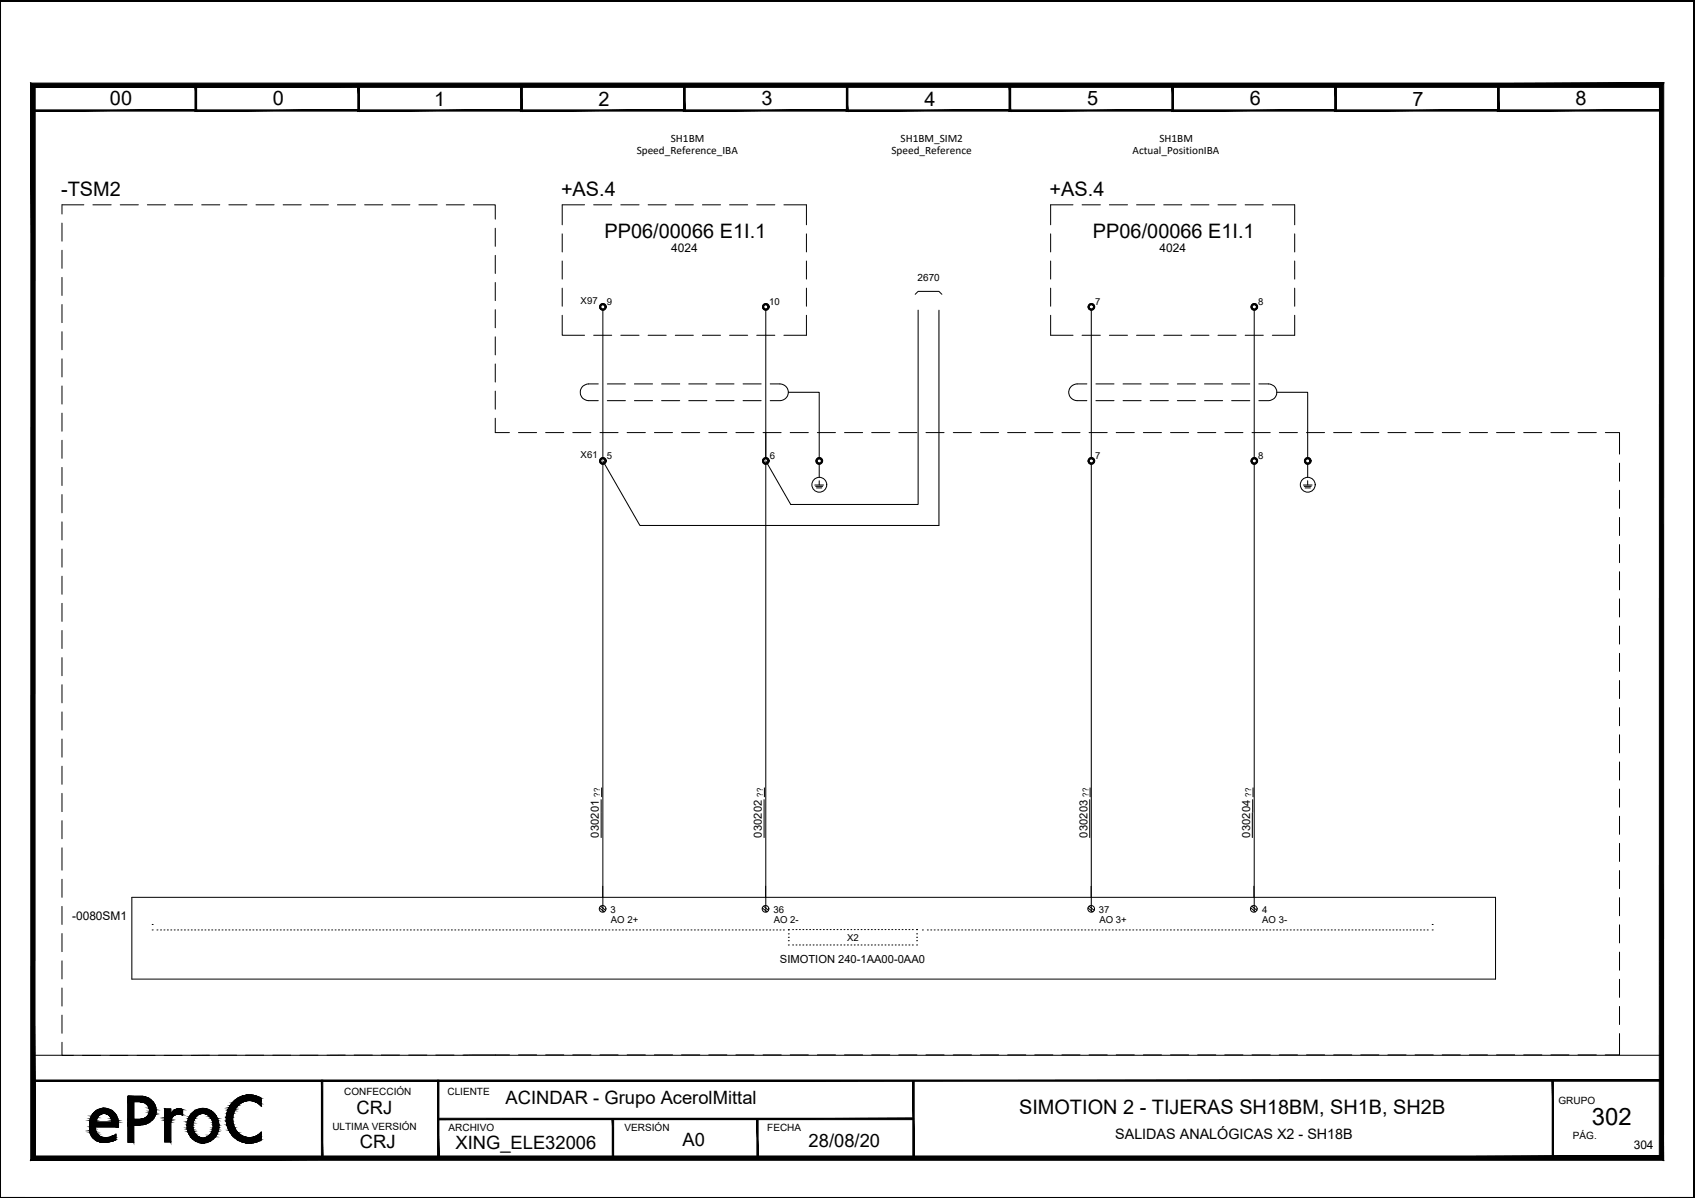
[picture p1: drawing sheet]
<svg xmlns="http://www.w3.org/2000/svg" width="420mm" height="297mm" viewBox="0 0 420 297" stroke-linecap="round" stroke-linejoin="round" font-family="sans-serif">
<!-- layer: eProC - L2 -->
<g fill="#000" stroke="#000" stroke-width=".25">
<path d="M44.1 274.9h.5zM44.9 276.3l.4 .1zM49.6 274.9h1.5zM61 271.6h1.4zM64.1 273.7l.6 .5zM64.1 273.7h.6v.5zM25.7 283.3h.2zM61 283.4h1.4z"/>
<path d="M0 .1v.1l419.9-.1zM0 .2l419.9-.1v.1z"/>
<path d="M0 .1v.1h419.8zM0 .1h419.9l-.1 .1z"/>
<path d="M419.8 .2v296.7l.1-296.8zM419.9 .1v296.9l-.1-.1z"/>
<path d="M8 27.5h40.7l-.3-.3zM8 27.5l.3-.3h40.1zM8 20.9v6.6l.3-.3zM8 20.9l.3 .4v5.9zM8 20.9l.3 .4 40.4-.4zM8.3 21.3l40.4-.4-.3 .4zM48.7 20.9l-.3 .4 .3 6.2zM48.4 21.3l.3 6.2-.3-.3z"/>
<path d="M48.4 27.5h40.7l-.3-.3zM48.4 27.5l.3-.3h40.1zM48.4 20.9v6.6l.3-.3zM48.4 20.9l.3 .4v5.9zM48.4 20.9l.3 .4 40.4-.4zM48.7 21.3l40.4-.4-.3 .4zM89.1 20.9l-.3 .4 .3 6.2zM88.8 21.3l.3 6.2-.3-.3z"/>
<path d="M88.7 27.5h40.8l-.4-.3zM88.7 27.5l.4-.3h40zM88.7 20.9v6.6l.4-.3zM88.7 20.9l.4 .4v5.9zM88.7 20.9l.4 .4 40.4-.4zM89.1 21.3l40.4-.4-.4 .4zM129.5 20.9l-.4 .4 .4 6.2zM129.1 21.3l.4 6.2-.4-.3z"/>
<path d="M129.1 27.5h40.7l-.3-.3zM129.1 27.5l.3-.3h40.1zM129.1 20.9v6.6l.3-.3zM129.1 20.9l.3 .4v5.9zM129.1 20.9l.3 .4 40.4-.4zM129.4 21.3l40.4-.4-.3 .4zM169.8 20.9l-.3 .4 .3 6.2zM169.5 21.3l.3 6.2-.3-.3z"/>
<path d="M169.5 27.5h40.6l-.3-.3zM169.5 27.5l.3-.3h40zM169.5 20.9v6.6l.3-.3zM169.5 20.9l.3 .4v5.9zM169.5 20.9l.3 .4 40.3-.4zM169.8 21.3l40.3-.4-.3 .4zM210.1 20.9l-.3 .4 .3 6.2zM209.8 21.3l.3 6.2-.3-.3z"/>
<path d="M209.8 27.5h40.7l-.3-.3zM209.8 27.5l.3-.3h40.1zM209.8 20.9v6.6l.3-.3zM209.8 20.9l.3 .4v5.9zM209.8 20.9l.3 .4 40.4-.4zM210.1 21.3l40.4-.4-.3 .4zM250.5 20.9l-.3 .4 .3 6.2zM250.2 21.3l.3 6.2-.3-.3z"/>
<path d="M250.1 27.5h40.8l-.4-.3zM250.1 27.5l.4-.3h40zM250.1 20.9v6.6l.4-.3zM250.1 20.9l.4 .4v5.9zM250.1 20.9l.4 .4 40.4-.4zM250.5 21.3l40.4-.4-.4 .4zM290.9 20.9l-.4 .4 .4 6.2zM290.5 21.3l.4 6.2-.4-.3z"/>
<path d="M290.5 27.5h40.8l-.4-.3zM290.5 27.5l.4-.3h40zM290.5 20.9v6.6l.4-.3zM290.5 20.9l.4 .4v5.9zM290.5 20.9l.4 .4 40.4-.4zM290.9 21.3l40.4-.4-.4 .4zM331.3 20.9l-.4 .4 .4 6.2zM330.9 21.3l.4 6.2-.4-.3z"/>
<path d="M330.9 27.5h40.7l-.3-.3zM330.9 27.5l.3-.3h40.1zM330.9 20.9v6.6l.3-.3zM330.9 20.9l.3 .4v5.9zM330.9 20.9l.3 .4 40.4-.4zM331.2 21.3l40.4-.4-.3 .4zM371.6 20.9l-.3 .4 .3 6.2zM371.3 21.3l.3 6.2-.3-.3z"/>
<path d="M371.2 27.5h40.7l-.3-.3zM371.2 27.5l.4-.3h40zM371.2 20.9v6.6l.4-.3zM371.2 20.9l.4 .4v5.9zM371.2 20.9l.4 .4 40.3-.4zM371.6 21.3l40.3-.4-.3 .4zM411.9 20.9l-.3 .4 .3 6.2zM411.6 21.3l.3 6.2-.3-.3z"/>
<path d="M8.2 267.8v.3l403.6-.3zM8.2 268.1l403.6-.3v.3z"/>
<path d="M22.2 279.4l1.4 .5v-.5zM22.2 279.4l1.4 .5h-1.4z"/>
<path d="M22.2 279.9l1.5 .2-.1-.2zM22.2 279.9l1.5 .2h-1.5z"/>
<path d="M22.3 277.8l1.6 .1zM22.3 277.8l1.6 .1z"/>
<path d="M22.3 277.9l1.6 .3v-.3zM22.3 277.9l1.6 .3h-1.7z"/>
<path d="M22.4 277.4l1.5 .4 .1-.4zM22.4 277.4l1.5 .4h-1.6z"/>
<path d="M22.4 277.2l1.6 .2 .1-.2zM22.4 277.2l1.6 .2h-1.6z"/>
<path d="M22.5 277.1h1.6zM22.5 277.1l1.6 .1z"/>
<path d="M22.6 276.8l1.5 .3 .2-.3zM22.6 276.8l1.5 .3h-1.6z"/>
<path d="M22.7 276.5l1.6 .3 .3-.3zM22.7 276.5l1.6 .3h-1.7z"/>
<path d="M22.8 276.5h1.8zM22.8 276.5h1.8z"/>
<path d="M22.9 276.3l1.7 .2 .3-.2zM22.9 276.3l1.7 .2h-1.8z"/>
<path d="M23 276.2l1.9 .1 .4-.1zM23 276.2l1.9 .1h-2z"/>
<path d="M23.1 276.1h2.5zM23.1 276.1l2.2 .1z"/>
<path d="M25.4 274.8l1.4 .1zM24.8 274.9l.6-.1 1.4 .1z"/>
<path d="M24.8 274.9l2.6 .3-.6-.3zM24.2 275.2l.6-.3 2.6 .3z"/>
<path d="M24.2 275.2l3.7 .3-.5-.3zM23.6 275.5l.6-.3 3.7 .3z"/>
<path d="M23.6 275.5l4.8 .5-.5-.5zM23.6 275.5l4.8 .5h-5.2z"/>
<path d="M23.2 276l5.3 .1zM23.2 276l5.3 .1z"/>
<path d="M26 276.1l2.5 .1zM26 276.1l2.5 .1z"/>
<path d="M26.3 276.2l2.4 .1zM26.3 276.2l2.4 .1z"/>
<path d="M26.7 276.3l2.1 .2-.1-.2zM26.7 276.3l2.1 .2h-1.8z"/>
<path d="M27 276.5h1.8zM27 276.5h1.8z"/>
<path d="M27 276.5l1.9 .3-.1-.3zM27 276.5l1.9 .3h-1.7z"/>
<path d="M27.2 276.8l1.9 .3-.2-.3zM27.2 276.8l1.9 .3h-1.7z"/>
<path d="M27.4 277.1l1.7 .1zM27.4 277.1l1.7 .1z"/>
<path d="M27.5 277.2l1.7 .2-.1-.2zM27.5 277.2l1.7 .2h-1.6z"/>
<path d="M27.6 277.4l1.7 .4-.1-.4zM27.6 277.4l1.7 .4h-1.6z"/>
<path d="M27.7 277.8l1.6 .1zM27.7 277.8l1.6 .1z"/>
<path d="M27.7 277.9l1.6 .3v-.3zM27.7 277.9l1.6 .3h-1.6z"/>
<path d="M22.2 278.2l7.2 .4-.1-.4zM22.2 278.2l7.2 .4h-7.2z"/>
<path d="M22.2 278.6l7.2 .8v-.8zM22.2 278.6l7.2 .8h-7.2z"/>
<path d="M31.7 273.2l1.4 4.3v-4.3zM31.7 273.2l1.4 4.3h-1.4z"/>
<path d="M31.7 278.9l1.4 .1zM31.7 278.9l1.4 .1z"/>
<path d="M31.7 279l1.4 4.2v-4.2zM31.7 279l1.4 4.2h-1.4z"/>
<path d="M31.7 271.8l4.5 .2-.8-.2zM31.7 271.8l4.5 .2h-4.5z"/>
<path d="M31.7 278.8h3.9zM31.7 278.8l3.1 .1z"/>
<path d="M31.7 272l5.1 .3-.6-.3zM31.7 272l5.1 .3h-5.1z"/>
<path d="M31.7 278.6l3.9 .2 .7-.2zM31.7 278.6l3.9 .2h-3.9z"/>
<path d="M31.7 272.3l5.8 .4-.7-.4zM31.7 272.3l5.8 .4h-5.8z"/>
<path d="M31.7 278.3l4.6 .3 .7-.3zM31.7 278.3l4.6 .3h-4.6z"/>
<path d="M31.7 272.7l6.2 .5-.4-.5zM31.7 272.7l6.2 .5h-6.2z"/>
<path d="M31.7 277.8l5.3 .5 .6-.5zM31.7 277.8l5.3 .5h-5.3z"/>
<path d="M31.7 277.5l5.9 .3 .2-.3zM31.7 277.5l5.9 .3h-5.9z"/>
<path d="M34.7 273.2h3.2zM34.7 273.2h3.2z"/>
<path d="M35.1 273.2l2.9 .1zM35.1 273.2l2.9 .1z"/>
<path d="M35.1 277.5h2.8zM34.7 277.5h3.1z"/>
<path d="M35.4 273.3h2.6zM35.4 273.3h2.6z"/>
<path d="M35.5 277.4h2.5zM35.1 277.5h2.8z"/>
<path d="M35.5 273.3l2.6 .2-.1-.2zM35.5 273.3l2.6 .2h-2.2z"/>
<path d="M35.9 273.5l2.4 .3-.2-.3zM35.9 273.5l2.4 .3h-2z"/>
<path d="M35.8 277.3l2.2 .1 .1-.1zM35.5 277.4l.3-.1 2.2 .1z"/>
<path d="M35.9 277.2h2.2zM35.8 277.3h2.3z"/>
<path d="M36.3 273.8l2.1 .1zM36.3 273.8l2.1 .1z"/>
<path d="M36.3 277l1.8 .2 .2-.2zM35.9 277.2l.4-.2 1.8 .2z"/>
<path d="M36.4 273.9l2 .2v-.2zM36.4 273.9l2 .2h-1.8z"/>
<path d="M36.6 274.1l2 .3-.2-.3zM36.6 274.1l2 .3h-1.8z"/>
<path d="M36.6 276.6l1.8 .1zM36.6 276.6l1.8 .1z"/>
<path d="M36.6 276.7l1.7 .3 .1-.3zM36.6 276.7l1.7 .3h-2z"/>
<path d="M36.8 274.4l1.8 .2v-.2zM36.8 274.4l1.8 .2h-1.7z"/>
<path d="M36.8 276.3l1.6 .3 .2-.3zM36.8 276.3l1.6 .3h-1.8z"/>
<path d="M36.9 274.6l1.8 .2-.1-.2zM36.9 274.6l1.8 .2h-1.7z"/>
<path d="M37 274.8l1.7 .4v-.4zM37 274.8l1.7 .4h-1.7z"/>
<path d="M37 276l1.6 .3 .1-.3zM37 276l1.6 .3h-1.8z"/>
<path d="M37 275.2h1.7zM37 275.2h1.7z"/>
<path d="M37 275.5l1.7 .5v-.5zM37 275.5l1.7 .5h-1.7zM37 276h1.7zM37 276h1.7z"/>
<path d="M37 275.2l1.7 .3v-.3zM37 275.2l1.7 .3h-1.7z"/>
<path d="M40.8 276.3h1.5zM40.8 276.3h1.5z"/>
<path d="M40.8 274.9l1.5 1.4v-1.4zM40.8 274.9l1.5 1.4h-1.5z"/>
<path d="M42.3 276.3h1.5zM42.3 276.3h1.5z"/>
<path d="M40.8 278.2l1.5 5v-5zM40.8 278.2l1.5 5h-1.5z"/>
<path d="M40.8 277.8l1.5 .4 .1-.4zM40.8 277.8l1.5 .4h-1.5z"/>
<path d="M40.8 277.5l1.6 .3 .1-.3zM40.8 277.5l1.6 .3h-1.6z"/>
<path d="M40.8 277.1l1.7 .4 .1-.4zM40.8 277.1l1.7 .4h-1.7z"/>
<path d="M40.8 276.8l1.8 .3 .3-.3zM40.8 276.8l1.8 .3h-1.8z"/>
<path d="M40.8 276.6l2.1 .2 .2-.2zM40.8 276.6l2.1 .2h-2.1z"/>
<path d="M40.8 276.4l2.3 .2 .4-.2zM40.8 276.4l2.3 .2h-2.3z"/>
<path d="M40.8 276.3l2.7 .1 .3-.1zM40.8 276.3l2.7 .1h-2.7z"/>
<path d="M42.4 276.2h1.8zM42.4 276.2l1.4 .1z"/>
<path d="M44.1 274.9l.8 .1zM43.9 275h1z"/>
<path d="M43.9 275h1.1zM43.7 275h1.3z"/>
<path d="M44.9 276.3l.4 .1zM45.1 276.4l.2 .1z"/>
<path d="M43.7 275l1.6 .1zM43.5 275.1h1.8z"/>
<path d="M43.5 275.1l1.8 .1zM43.4 275.2h1.9z"/>
<path d="M43.4 275.2l1.9 .2v-.2zM43.1 275.4l.3-.2 1.9 .2z"/>
<path d="M43.1 275.4l2.2 .2v-.2zM42.8 275.6l.3-.2 2.2 .2z"/>
<path d="M42.8 275.6l2.5 .4v-.4zM42.8 275.6l2.5 .4h-2.8z"/>
<path d="M42.5 276l2.8 .2v-.2zM42.5 276l2.8 .2h-2.9z"/>
<path d="M44.2 276.2l1.1 .1zM44.2 276.2l1.1 .1z"/>
<path d="M44.6 276.3h.7zM44.6 276.3h.7z"/>
<path d="M46.4 278.9l1.4 .1zM46.4 278.9l1.4 .1z"/>
<path d="M46.4 279l1.4 .6v-.6zM46.4 279l1.4 .6h-1.4z"/>
<path d="M46.4 279.6l1.4 .1v-.1zM46.4 279.6l1.4 .1h-1.4z"/>
<path d="M46.4 278.4l1.4 .5v-.5zM46.4 278.4l1.4 .5h-1.4z"/>
<path d="M46.4 279.7l1.5 .4-.1-.4zM46.4 279.7l1.5 .4h-1.4z"/>
<path d="M46.5 278.1l1.3 .3 .1-.3zM46.5 278.1l1.3 .3h-1.4z"/>
<path d="M46.6 277.9l1.3 .2 .1-.2zM46.6 277.9l1.3 .2h-1.4z"/>
<path d="M46.7 277.3l1.6 .1zM46.7 277.3l1.6 .1z"/>
<path d="M46.7 277.4l1.3 .5 .3-.5zM46.7 277.4l1.3 .5h-1.4z"/>
<path d="M46.9 276.9l1.4 .4 .3-.4zM46.9 276.9l1.4 .4h-1.6z"/>
<path d="M47.1 276.6l1.5 .3 .3-.3zM47.1 276.6l1.5 .3h-1.7z"/>
<path d="M47.1 276.5h1.8zM47.1 276.5l1.8 .1z"/>
<path d="M47.3 276.3l1.6 .2 .5-.2zM47.3 276.3l1.6 .2h-1.8z"/>
<path d="M47.5 276.1l1.9 .2 .4-.2zM47.5 276.1l1.9 .2h-2.1z"/>
<path d="M47.5 276.1h2.8zM47.5 276.1h2.3z"/>
<path d="M49.6 274.9l2.2 .2-.7-.2zM48.9 275.1l.7-.2 2.2 .2z"/>
<path d="M48.9 275.1l3.6 .4-.7-.4zM48.2 275.5l.7-.4 3.6 .4z"/>
<path d="M48.2 275.5l4.8 .5-.5-.5zM47.6 276l.6-.5 4.8 .5z"/>
<path d="M47.6 276l5.5 .1zM47.6 276l5.5 .1z"/>
<path d="M50.3 276.1h2.8zM50.3 276.1h2.8z"/>
<path d="M50.8 276.1l2.5 .2-.2-.2zM50.8 276.1l2.5 .2h-2z"/>
<path d="M51.3 276.3l2.2 .2-.2-.2zM51.3 276.3l2.2 .2h-1.8z"/>
<path d="M51.7 276.5l1.9 .1zM51.7 276.5l1.9 .1z"/>
<path d="M51.7 276.6l2 .3-.1-.3zM51.7 276.6l2 .3h-1.6z"/>
<path d="M52.1 276.9l1.8 .4-.2-.4zM52.1 276.9l1.8 .4h-1.5z"/>
<path d="M52.4 277.3l1.5 .1zM52.4 277.3l1.5 .1z"/>
<path d="M52.4 277.4l1.7 .5-.2-.5zM52.4 277.4l1.7 .5h-1.5z"/>
<path d="M52.6 277.9l1.5 .2v-.2zM52.6 277.9l1.5 .2h-1.4z"/>
<path d="M52.7 278.1l1.5 .3-.1-.3zM52.7 278.1l1.5 .3h-1.4z"/>
<path d="M52.8 278.4l1.5 .5-.1-.5zM52.8 278.4l1.5 .5h-1.5z"/>
<path d="M52.8 279.6l1.4 .1v-.1zM52.8 279.6l1.4 .1h-1.4z"/>
<path d="M52.8 279.7l1.3 .4 .1-.4zM52.8 279.7l1.3 .4h-1.4z"/>
<path d="M52.8 278.9l1.5 .1zM52.8 278.9l1.5 .1z"/>
<path d="M52.8 279l1.4 .6 .1-.6zM52.8 279l1.4 .6h-1.4z"/>
<path d="M56 277.1l1.7 .8v-.8zM56 277.1l1.7 .8h-1.7z"/>
<path d="M56 277.9l1.7 .1zM56 277.9l1.7 .1z"/>
<path d="M56 277h1.7zM56 277l1.7 .1z"/>
<path d="M56 278l1.8 .8-.1-.8zM56 278l1.8 .8h-1.6z"/>
<path d="M56.2 276.2l1.5 .8 .1-.8zM56.2 276.2l1.5 .8h-1.7z"/>
<path d="M56.2 278.8l1.7 .2-.1-.2zM56.2 278.8l1.7 .2h-1.7z"/>
<path d="M56.2 276l1.6 .2 .1-.2zM56.2 276l1.6 .2h-1.6z"/>
<path d="M56.2 279l1.9 .6-.2-.6zM56.2 279l1.9 .6h-1.7z"/>
<path d="M56.4 275.4l1.5 .6 .2-.6zM56.4 275.4l1.5 .6h-1.7z"/>
<path d="M56.4 279.6l1.9 .3-.2-.3zM56.4 279.6l1.9 .3h-1.7z"/>
<path d="M56.6 275l1.5 .4 .2-.4zM56.6 275l1.5 .4h-1.7z"/>
<path d="M56.6 279.9l1.9 .4-.2-.4zM56.6 279.9l1.9 .4h-1.7z"/>
<path d="M56.8 274.6l1.5 .4 .2-.4zM56.8 274.6l1.5 .4h-1.7z"/>
<path d="M57 274.2l1.5 .4 .4-.4zM57 274.2l1.5 .4h-1.7z"/>
<path d="M57.1 274.1l1.8 .1 .2-.1zM57.1 274.1l1.8 .1h-1.9z"/>
<path d="M57.5 273.5l1.6 .6 .6-.6zM57.5 273.5l1.6 .6h-2z"/>
<path d="M57.6 273.4l2.1 .1 .3-.1zM57.6 273.4l2.1 .1h-2.2z"/>
<path d="M57.9 273.2l2.1 .2 .4-.2zM57.6 273.4l.3-.2 2.1 .2z"/>
<path d="M58.1 273l2.3 .2 .7-.2zM58.1 273l2.3 .2h-2.5z"/>
<path d="M58.2 272.9h3.7zM58.2 272.9l2.9 .1z"/>
<path d="M61 271.6h1.9zM60.7 271.6h2.2z"/>
<path d="M60.7 271.6l2.8 .2-.6-.2zM60.1 271.8l.6-.2 2.8 .2z"/>
<path d="M60.1 271.8l3.7 .1zM59.8 271.9l.3-.1 3.7 .1z"/>
<path d="M59.8 271.9l4.6 .3-.6-.3zM59.1 272.2l.7-.3 4.6 .3z"/>
<path d="M59.1 272.2l5.6 .1zM58.9 272.3l.2-.1 5.6 .1z"/>
<path d="M58.9 272.3l5.8 .4v-.4zM58.3 272.7l.6-.4 5.8 .4z"/>
<path d="M58.3 272.7l6.4 .2v-.2zM58.3 272.7l6.4 .2h-6.5z"/>
<path d="M61.9 272.9l2.8 .1v-.1zM61.9 272.9l2.8 .1z"/>
<path d="M62.7 273l2 .2v-.2zM62.7 273l2 .2h-1.3z"/>
<path d="M63.4 273.2l1.3 .5v-.5zM63.4 273.2l1.3 .5h-.6z"/>
<path d="M108.6 277.3v.3l117.8-.3zM108.6 277.6l117.8-.3v.3z"/>
<path d="M.1 .1l-.1 296.9 .1-.1zM0 .1h.1l-.1 296.9z"/>
<path d="M8.7 286.6l-1.1 1.1 403.7-1.1zM7.6 287.7l403.7-1.1 1.1 1.1zM411.4 21.7l-.1 264.9 1.1 1.1zM411.4 21.7l1-1.1v267.1zM8.7 21.7h402.7l1-1.1zM7.7 20.6h404.7l-403.7 1.1zM7.7 20.6l1 266v-264.9zM7.7 20.6l1 266-1.1 1.1z"/>
<path d="M22.2 280.1l1.5 .2v-.2zM22.2 280.1l1.5 .2h-1.5z"/>
<path d="M22.2 280.3l1.6 .4-.1-.4zM22.2 280.3l1.6 .4h-1.5z"/>
<path d="M22.3 280.7h1.6zM22.3 280.7h1.6z"/>
<path d="M22.3 280.7l1.8 .4-.2-.4zM22.3 280.7l1.8 .4h-1.7z"/>
<path d="M22.4 281.1l1.8 .1zM22.4 281.1l1.8 .1z"/>
<path d="M22.4 281.2l2 .2-.2-.2zM22.4 281.2l2 .2h-1.8z"/>
<path d="M22.6 281.4l2.1 .3-.3-.3zM22.6 281.4l2.1 .3h-2zM22.7 281.7h2zM22.7 281.7h2z"/>
<path d="M22.7 281.7l2.3 .2-.3-.2zM22.7 281.7l2.3 .2h-2.1z"/>
<path d="M22.9 281.9l2.5 .1zM22.9 281.9l2.5 .1z"/>
<path d="M22.9 282l2.9 .1zM22.9 282l2.9 .1z"/>
<path d="M25.2 283.2h1.3zM25.2 283.2l.7 .1z"/>
<path d="M23 282.1h3.5zM23 282.1h3.5z"/>
<path d="M25.1 283.2h1.7zM25.1 283.2h1.4z"/>
<path d="M24.6 283.1l2.2 .1 .5-.1zM24.6 283.1l2.2 .1z"/>
<path d="M24.3 283h3.5zM24.3 283l3 .1z"/>
<path d="M24 282.9l3.8 .1 .3-.1zM24 282.9l3.8 .1z"/>
<path d="M28.7 281.3v.3zM28 281.6l.7-.3v.3z"/>
<path d="M28 281.6l.7 .3v-.3zM27.3 281.9l.7-.3 .7 .3z"/>
<path d="M27.3 281.9l1.4 .2v-.2zM26.6 282.1l.7-.2 1.4 .2z"/>
<path d="M26.6 282.1h2.1zM26.5 282.1h2.2z"/>
<path d="M23 282.1h5.7zM23 282.1h5.7z"/>
<path d="M23 282.1l5.7 .4v-.4zM23 282.1l5.7 .4h-5.2z"/>
<path d="M23.5 282.5l5.2 .1zM23.5 282.5l5.2 .1z"/>
<path d="M23.6 282.6l4.5 .3 .6-.3zM23.6 282.6l4.5 .3h-4.1z"/>
<path d="M46.5 280.1l1.6 .4-.2-.4zM46.5 280.1l1.6 .4h-1.5z"/>
<path d="M46.6 280.5l1.5 .2zM46.6 280.5l1.5 .2z"/>
<path d="M46.6 280.7l1.8 .4-.3-.4zM46.6 280.7l1.8 .4h-1.6z"/>
<path d="M46.8 281.1l1.8 .2-.2-.2zM46.8 281.1l1.8 .2h-1.7z"/>
<path d="M46.9 281.3l1.8 .2-.1-.2zM46.9 281.3l1.8 .2h-1.7z"/>
<path d="M47 281.5l2.1 .3-.4-.3zM47 281.5l2.1 .3h-1.9z"/>
<path d="M47.2 281.8l2.2 .1zM47.2 281.8l2.2 .1z"/>
<path d="M47.3 281.9l2.3 .2zM47.3 281.9l2.3 .2z"/>
<path d="M47.4 282.1h2.7zM47.4 282.1h2.7z"/>
<path d="M49.2 283.3l1.5 .1 .7-.1zM49.2 283.3l1.5 .1z"/>
<path d="M48.5 282.9l2.9 .4 .7-.4zM48.5 282.9l2.9 .4h-2.2z"/>
<path d="M47.9 282.5l4.2 .4 .6-.4zM47.9 282.5l4.2 .4h-3.6z"/>
<path d="M47.5 282.1l5.2 .4 .4-.4zM47.5 282.1l5.2 .4h-4.8z"/>
<path d="M51 282.1h2.2zM50.5 282.1h2.6z"/>
<path d="M51.2 281.9l2 .2 .1-.2zM51 282.1l.2-.2 2 .2z"/>
<path d="M51.5 281.8h1.9zM51.2 281.9h2.1z"/>
<path d="M51.9 281.5l1.5 .3 .2-.3zM51.5 281.8l.4-.3 1.5 .3z"/>
<path d="M52.1 281.3l1.5 .2 .1-.2zM52.1 281.3l1.5 .2h-1.7z"/>
<path d="M52.2 281.1l1.5 .2 .1-.2zM52.1 281.3l.1-.2 1.5 .2z"/>
<path d="M52.5 280.7l1.3 .4 .2-.4zM52.5 280.7l1.3 .4h-1.6z"/>
<path d="M52.5 280.5l1.5 .2 .1-.2zM52.5 280.5l1.5 .2h-1.5z"/>
<path d="M52.7 280.1l1.4 .4v-.4zM52.7 280.1l1.4 .4h-1.6z"/>
<path d="M56.8 280.3l2.1 .5-.4-.5zM56.8 280.3l2.1 .5h-1.9z"/>
<path d="M57 280.8l2.1 .1zM57 280.8l2.1 .1z"/>
<path d="M57.1 280.9l2.6 .5-.6-.5zM57.1 280.9l2.6 .5h-2.2z"/>
<path d="M57.5 281.4l2.5 .2-.3-.2zM57.5 281.4l2.5 .2h-2.4z"/>
<path d="M57.6 281.6l2.8 .2-.4-.2zM57.6 281.6l2.8 .2h-2.5z"/>
<path d="M57.9 281.8l3.2 .2-.7-.2zM57.9 281.8l3.2 .2h-3z"/>
<path d="M61 283.4h1.2zM61.4 283.4h.8z"/>
<path d="M58.1 282l3.8 .1zM58.1 282l3.8 .1z"/>
<path d="M60.7 283.3h2.2zM60.7 283.3l1.7 .1z"/>
<path d="M60.1 283.2l2.8 .1 .6-.1zM60.1 283.2l2.8 .1h-2.2z"/>
<path d="M59.8 283.1h4zM59.8 283.1l3.7 .1z"/>
<path d="M59.1 282.8l4.7 .3 .6-.3zM59.1 282.8l4.7 .3h-4z"/>
<path d="M64.7 280.8v.5zM64.1 281.3l.6-.5v.5z"/>
<path d="M64.1 281.3l.6 .4v-.4zM63.4 281.7l.7-.4 .6 .4z"/>
<path d="M63.4 281.7l1.3 .3v-.3zM62.7 282l.7-.3 1.3 .3z"/>
<path d="M62.7 282l2 .1zM61.9 282.1h2.8z"/>
<path d="M58.2 282.1l6.5 .2v-.2zM58.2 282.1l6.5 .2h-6.4z"/>
<path d="M58.3 282.3l6.4 .3v-.3zM58.3 282.3l6.4 .3h-5.8z"/>
<path d="M58.9 282.6l5.5 .2 .3-.2zM58.9 282.6l5.5 .2z"/>
<path d="M79.7 267.8v19.2h.3zM79.7 267.8h.3v19.2z"/>
<path d="M108.5 267.8v19.2h.3zM108.5 267.8h.3v19.2z"/>
<path d="M151.8 277.4v9.6h.3zM151.8 277.4h.3v9.6z"/>
<path d="M187.6 277.4v9.6h.3zM187.6 277.4h.3v9.6z"/>
<path d="M226.3 267.9v19.3h.3zM226.3 267.9h.3v19.3z"/>
<path d="M384.8 267.9v19.3h.3zM384.8 267.9h.3v19.3z"/>
<path d="M.1 296.9l419.8 .1-.1-.1zM.1 296.9l419.8 .1h-419.9z"/>
<path d="M0 297h419.9v-.1zM0 296.9h419.9l-419.9 .1z"/>
</g>
<g fill="none" stroke="#000" stroke-width=".25">
<path d="M8.2 21.1h403.5v240.5h-403.5zM15.4 55.3v4.5M20.8 50.8h-5.4v2.3M23 50.8h4.6M29.8 50.8h4.5M36.5 50.8h4.5M43.3 50.8h4.5M50 50.8h4.5M56.7 50.8h4.5M63.5 50.8h4.4M70.2 50.8h4.5M76.9 50.8h4.5"/>
<path d="M83.7 50.8h4.4M90.4 50.8h4.5M97.1 50.8h4.5M103.8 50.8h4.6M110.6 50.8h4.5M117.3 50.8h5.5v3.5M122.8 56.6v4.5M139.4 58v4.5M144.9 50.8h-5.5v4.9M147.2 50.8h4.4M153.9 50.8h4.5M160.7 50.8h4.4"/>
<path d="M167.4 50.8h4.5M174.1 50.8h4.5M180.8 50.8h4.5M187.6 50.8h4.5M194.3 50.8h5.6v4.9M199.9 58v4.5M260.4 58v4.5M266 50.8h-5.6v4.9M268.2 50.8h4.6M275 50.8h4.5M281.7 50.8h4.5M288.5 50.8h4.4"/>
<path d="M295.2 50.8h4.5M301.9 50.8h4.5M308.7 50.8h4.4M315.4 50.8h5.5v4.9M320.9 58v4.5M15.4 62v4.5M15.4 68.8v4.5M15.4 75.5v4.5M122.8 63.3v4.5M122.8 70v4.5M122.8 76.8v4.5M139.4 78.2v4.9h5.5"/>
<path d="M139.4 64.7v4.5M139.4 71.4v4.5M199.9 78.2v4.9h-5.6M199.9 64.7v4.5M199.9 71.4v4.5M260.4 78.2v4.9h5.6M260.4 64.7v4.5M260.4 71.4v4.5M320.9 78.2v4.9h-5.5M320.9 64.7v4.5M320.9 71.4v4.5M15.4 82.2v4.5"/>
<path d="M15.4 89v4.5M15.4 95.7v4.5M122.8 83.5v4.5M122.8 90.2v4.5M122.8 97v4.5M147.2 83.1h4.4M153.9 83.1h4.5M160.7 83.1h4.4M167.4 83.1h4.5M174.1 83.1h4.5M180.8 83.1h4.5M187.6 83.1h4.5"/>
<path d="M268.2 83.1h4.6M275 83.1h4.5M281.7 83.1h4.5M288.5 83.1h4.4M295.2 83.1h4.5M301.9 83.1h4.5M308.7 83.1h4.4M15.4 102.4v4.5M15.4 109.2v4.5M15.4 115.9v4.5M122.8 103.7v3.6h3.5M128.5 107.3h4.5"/>
<path d="M135.3 107.3h4.4M142 107.3h4.5M148.7 107.3h4.5M155.4 107.3h4.6M162.2 107.3h4.5M169 107.3h4.4M175.7 107.3h4.5M182.4 107.3h4.5M189.1 107.3h4.5M195.9 107.3h4.5M202.6 107.3h4.5M203.1 119.2v1.1"/>
<path d="M209.3 107.3h4.5M216.1 107.3h4.5M222.8 107.3h4.5M229.5 107.3h4.5M236.3 107.3h4.5M243 107.3h4.5M249.8 107.3h4.5M256.5 107.3h4.5M263.2 107.3h4.5M270 107.3h4.4M276.7 107.3h4.5M283.4 107.3h4.5"/>
<path d="M290.2 107.3h4.4M296.9 107.3h4.5M303.6 107.3h4.5M310.3 107.3h4.6M317.1 107.3h4.5M323.8 107.3h4.5M324.1 119.2v1.1M330.6 107.3h4.5M337.3 107.3h4.5M344 107.3h4.5M350.8 107.3h4.5M357.5 107.3h4.5"/>
<path d="M364.2 107.3h4.5M371 107.3h4.5M377.7 107.3h4.5M384.4 107.3h4.5M391.2 107.3h4.5M397.9 107.3h3.5v5.3M401.4 114.8v4.5M15.4 122.6v4.6M15.4 129.4v4.5M15.4 136.1v4.5M202 120.3h2.1M202.2 120.6h1.7"/>
<path d="M202.4 121h1.3M323.1 120.3h2.1M323.3 120.6h1.7M323.5 121h1.3M401.4 121.6v4.5M401.4 128.3v4.5M401.4 135v4.5M15.4 142.9v4.4M15.4 149.6v4.5M15.4 156.3v4.5M401.4 141.8v4.4M401.4 148.5v4.5"/>
<path d="M401.4 155.2v4.5M15.4 163.1v4.4M15.4 169.8v4.5M15.4 176.5v4.5M401.4 162v4.5M401.4 168.7v4.5M401.4 175.5v4.4M15.4 183.2v4.5M15.4 190v4.5M15.4 196.7v4.5M401.4 182.2v4.5M401.4 188.9v4.5"/>
<path d="M401.4 195.7v4.4M15.4 210.2v5.6M15.4 203.5v4.5M15.4 218v4.5M149.4 219.7v2.8M189.8 219.7v2.8M270.5 219.7v2.8M310.8 219.7v2.8M401.4 202.4v4.5M401.4 209.1v4.5M401.4 215.8v4.5M15.4 224.7v4.5"/>
<path d="M15.4 231.5v4.5M15.4 238.2v4.5M32.7 222.5h338v20.3h-338zM37.7 229.2h.1M37.7 230.6h.1M38.9 230.6h.1M39.8 230.6h.1M40.6 230.6h.1M41.5 230.6h.1M42.3 230.6h.1M43.2 230.6h.1M44 230.6h.1"/>
<path d="M44.9 230.6h.1M45.7 230.6h.1M46.6 230.6h.1M47.4 230.6h.1M48.3 230.6h.1M49.1 230.6h.1M50 230.6h.1M50.8 230.6h.1M51.6 230.6h.1M52.5 230.6h.1M53.3 230.6h.1M54.2 230.6h.1"/>
<path d="M55 230.6h.1M55.9 230.6h.1M56.7 230.6h.1M57.6 230.6h.1M58.4 230.6h.1M59.3 230.6h.1M60.2 230.6h.1M61 230.6h.1M61.8 230.6h.1M62.7 230.6h.1M63.5 230.6h.1M64.4 230.6h.1"/>
<path d="M65.2 230.6h.1M66.1 230.6h.1M66.9 230.6h.1M67.8 230.6h.1M68.6 230.6h.1M69.5 230.6h.1M70.3 230.6h.1M71.2 230.6h.1M72 230.6h.1M72.9 230.6h.1M73.7 230.6h.1M74.5 230.6h.1"/>
<path d="M75.4 230.6h.1M76.2 230.6h.1M77.1 230.6h.1M77.9 230.6h.1M78.8 230.6h.1M79.7 230.6h.1M80.5 230.6h.1M81.4 230.6h.1M82.2 230.6h.1M83.1 230.6h.1M83.9 230.6h.1M84.8 230.6h.1"/>
<path d="M85.6 230.6h.1M86.4 230.6h.1M87.3 230.6h.1M88.1 230.6h.1M89 230.6h.1M89.8 230.6h.1M90.7 230.6h.1M91.5 230.6h.1M92.4 230.6h.1M93.2 230.6h.1M94.1 230.6h.1M94.9 230.6h.1"/>
<path d="M95.8 230.6h.1M96.6 230.6h.1M97.5 230.6h.1M98.3 230.6h.1M99.1 230.6h.1M100 230.6h.1M100.9 230.6h.1M101.7 230.6h.1M102.6 230.6h.1M103.4 230.6h.1M104.3 230.6h.1M105.1 230.6h.1"/>
<path d="M106 230.6h.1M106.8 230.6h.1M107.7 230.6h.1M108.5 230.6h.1M109.3 230.6h.1M110.2 230.6h.1M111 230.6h.1M111.9 230.6h.1M112.7 230.6h.1M113.6 230.6h.1M114.4 230.6h.1M115.3 230.6h.1"/>
<path d="M116.1 230.6h.1M117 230.6h.1M117.8 230.6h.1M118.7 230.6h.1M119.5 230.6h.1M120.4 230.6h.1M121.2 230.6h.1M122.1 230.6h.1M122.9 230.6h.1M123.8 230.6h.1M124.6 230.6h.1M125.5 230.6h.1"/>
<path d="M126.3 230.6h.1M127.2 230.6h.1M128 230.6h.1M128.9 230.6h.1M129.7 230.6h.1M130.6 230.6h.1M131.4 230.6h.1M132.2 230.6h.1M133.1 230.6h.1M133.9 230.6h.1M134.8 230.6h.1M135.6 230.6h.1"/>
<path d="M136.5 230.6h.1M137.3 230.6h.1M138.2 230.6h.1M139 230.6h.1M139.9 230.6h.1M140.8 230.6h.1M141.6 230.6h.1M142.5 230.6h.1M143.3 230.6h.1M144.1 230.6h.1M145 230.6h.1M145.8 230.6h.1"/>
<path d="M146.7 230.6h.1M147.5 230.6h.1M148.4 230.6h.1M148.6 225.1l1.2 1M148.9 224.7l1.2 1M149.2 230.6h.1M150.1 230.6h.1M150.9 230.6h.1M151.8 230.6h.1M152.6 230.6h.1M153.5 230.6h.1M154.3 230.6h.1"/>
<path d="M155.2 230.6h.1M156 230.6h.1M156.8 230.6h.1M157.7 230.6h.1M158.5 230.6h.1M159.4 230.6h.1M160.3 230.6h.1M161.1 230.6h.1M162 230.6h.1M162.8 230.6h.1M163.7 230.6h.1M164.5 230.6h.1"/>
<path d="M165.4 230.6h.1M166.2 230.6h.1M167 230.6h.1M167.9 230.6h.1M168.7 230.6h.1M169.6 230.6h.1M170.4 230.6h.1M171.3 230.6h.1M172.1 230.6h.1M173 230.6h.1M173.8 230.6h.1M174.7 230.6h.1"/>
<path d="M175.5 230.6h.1M176.4 230.6h.1M177.2 230.6h.1M178.1 230.6h.1M178.9 230.6h.1M179.8 230.6h.1M180.6 230.6h.1M181.5 230.6h.1M182.3 230.6h.1M183.2 230.6h.1M184 230.6h.1M184.9 230.6h.1"/>
<path d="M185.7 230.6h.1M186.6 230.6h.1M187.4 230.6h.1M188.3 230.6h.1M188.9 225.1l1.3 1M189.1 230.6h.1M189.3 224.7l1.2 1M189.9 230.6h.1M190.8 230.6h.1M191.6 230.6h.1M192.5 230.6h.1M193.3 230.6h.1"/>
<path d="M194.2 230.6h.1M195.4 230.6h.1M195.4 234.3h.1M195.4 233.2h.1M195.4 232.4h.1M195.4 231.5h.1M195.4 230.5h.1M196.5 234.3h.1M196.5 230.5h.1M197.3 234.3h.1M197.3 230.5h.1M198.2 234.3h.1"/>
<path d="M198.2 230.5h.1M199 234.3h.1M199 230.5h.1M199.9 234.3h.1M199.9 230.5h.1M200.7 234.3h.1M200.7 230.5h.1M201.5 234.3h.1M201.5 230.5h.1M202.4 234.3h.1M202.4 230.5h.1M203.2 234.3h.1"/>
<path d="M203.2 230.5h.1M204.1 234.3h.1M204.1 230.5h.1M204.9 234.3h.1M204.9 230.5h.1M205.8 234.3h.1M205.8 230.5h.1M206.6 234.3h.1M206.6 230.5h.1M207.5 234.3h.1M207.5 230.5h.1M208.4 234.3h.1"/>
<path d="M208.4 230.5h.1M209.2 234.3h.1M209.2 230.5h.1M210.1 234.3h.1M210.1 230.5h.1M210.9 234.3h.1M210.9 230.5h.1M211.8 234.3h.1M211.8 230.5h.1M212.6 234.3h.1M212.6 230.5h.1M213.4 234.3h.1"/>
<path d="M213.4 230.5h.1M214.3 234.3h.1M214.3 230.5h.1M215.1 234.3h.1M215.1 230.5h.1M216 234.3h.1M216 230.5h.1M216.8 234.3h.1M216.8 230.5h.1M217.7 234.3h.1M217.7 230.5h.1M218.5 234.3h.1"/>
<path d="M218.5 230.5h.1M219.4 234.3h.1M219.4 230.5h.1M220.2 234.3h.1M220.2 230.5h.1M221.1 234.3h.1M221.1 230.5h.1M221.9 234.3h.1M221.9 230.5h.1M222.8 234.3h.1M222.8 230.5h.1M223.6 234.3h.1"/>
<path d="M223.6 230.5h.1M224.5 234.3h.1M224.5 230.5h.1M225.3 234.3h.1M225.3 230.5h.1M226.1 234.3h.1M226.1 230.5h.1M227.2 230.5h.1M227.2 231.5h.1M227.2 232.4h.1M227.2 233.2h.1M227.2 234.3h.1"/>
<path d="M228.6 230.6h.1M229.9 230.6h.1M230.7 230.6h.1M231.6 230.6h.1M232.5 230.6h.1M233.3 230.6h.1M234.1 230.6h.1M235 230.6h.1M235.8 230.6h.1M236.7 230.6h.1M237.5 230.6h.1M238.4 230.6h.1"/>
<path d="M239.2 230.6h.1M240.1 230.6h.1M240.9 230.6h.1M241.8 230.6h.1M242.6 230.6h.1M243.5 230.6h.1M244.3 230.6h.1M245.2 230.6h.1M246 230.6h.1M246.8 230.6h.1M247.7 230.6h.1M248.5 230.6h.1"/>
<path d="M249.4 230.6h.1M250.2 230.6h.1M251.1 230.6h.1M252 230.6h.1M252.8 230.6h.1M253.7 230.6h.1M254.5 230.6h.1M255.4 230.6h.1M256.2 230.6h.1M257 230.6h.1M257.9 230.6h.1M258.7 230.6h.1"/>
<path d="M259.6 230.6h.1M260.4 230.6h.1M261.3 230.6h.1M262.1 230.6h.1M263 230.6h.1M263.8 230.6h.1M264.7 230.6h.1M265.5 230.6h.1M266.4 230.6h.1M267.2 230.6h.1M268.1 230.6h.1M268.9 230.6h.1"/>
<path d="M269.7 225.1l1.2 1M269.7 230.6h.1M270 224.7l1.2 1M270.6 230.6h.1M271.4 230.6h.1M272.3 230.6h.1M273.2 230.6h.1M274 230.6h.1M274.9 230.6h.1M275.7 230.6h.1M276.6 230.6h.1M277.4 230.6h.1"/>
<path d="M278.3 230.6h.1M279.1 230.6h.1M280 230.6h.1M280.8 230.6h.1M281.6 230.6h.1M282.5 230.6h.1M283.3 230.6h.1M284.2 230.6h.1M285 230.6h.1M285.9 230.6h.1M286.7 230.6h.1M287.6 230.6h.1"/>
<path d="M288.4 230.6h.1M289.3 230.6h.1M290.1 230.6h.1M291 230.6h.1M291.8 230.6h.1M292.7 230.6h.1M293.5 230.6h.1M294.4 230.6h.1M295.2 230.6h.1M296.1 230.6h.1M296.9 230.6h.1M297.8 230.6h.1"/>
<path d="M298.6 230.6h.1M299.5 230.6h.1M300.3 230.6h.1M301.2 230.6h.1M302 230.6h.1M302.9 230.6h.1M303.7 230.6h.1M304.5 230.6h.1M305.4 230.6h.1M306.2 230.6h.1M307.1 230.6h.1M307.9 230.6h.1"/>
<path d="M308.8 230.6h.1M309.6 230.6h.1M310 225.1l1.2 1M310.3 224.7l1.3 1M310.5 230.6h.1M311.3 230.6h.1M312.2 230.6h.1M313.1 230.6h.1M313.9 230.6h.1M314.7 230.6h.1M315.6 230.6h.1M316.4 230.6h.1"/>
<path d="M317.3 230.6h.1M318.1 230.6h.1M319 230.6h.1M319.8 230.6h.1M320.7 230.6h.1M321.5 230.6h.1M322.4 230.6h.1M323.2 230.6h.1M324.1 230.6h.1M324.9 230.6h.1M325.8 230.6h.1M326.6 230.6h.1"/>
<path d="M327.4 230.6h.1M328.3 230.6h.1M329.1 230.6h.1M330 230.6h.1M330.8 230.6h.1M331.7 230.6h.1M332.6 230.6h.1M333.4 230.6h.1M334.3 230.6h.1M335.1 230.6h.1M336 230.6h.1M336.8 230.6h.1"/>
<path d="M337.7 230.6h.1M338.5 230.6h.1M339.3 230.6h.1M340.2 230.6h.1M341 230.6h.1M341.9 230.6h.1M342.7 230.6h.1M343.6 230.6h.1M344.4 230.6h.1M345.3 230.6h.1M346.1 230.6h.1M347 230.6h.1"/>
<path d="M347.8 230.6h.1M348.7 230.6h.1M349.5 230.6h.1M350.4 230.6h.1M351.2 230.6h.1M352.1 230.6h.1M352.9 230.6h.1M353.8 230.6h.1M355 229.2h.1M355 230.6h.1M401.4 222.6v4.5M401.4 229.3v4.5"/>
<path d="M401.4 236.1v4.5M15.4 258.4v3.3h2.8M15.4 245v4.5M15.4 251.7v4.5M401.4 256.3v5.3h-3.5M401.4 242.8v4.5M401.4 249.5v4.5M20.4 261.7h4.6M24.5 276.6a1.91 1.91 0 0 1 2.2-.3 1.91 1.91 0 0 1 1 1.9h-3.8l.1-.9zM27.2 261.7h4.5M33.1 278.9a4.9 4.9 0 0 0 5.2-2 3.6 3.6 0 0 0-2.9-5.1h-3.7v7.2M33.1 271.8h-1.4v11.4h1.4v-4.2"/>
<path d="M33.1 273.2v4.3M34 261.7h4.4M34.7 273.2h-1.6v4.3h1.6M34.7 273.2a2.19 2.19 0 0 1 2.4 2.1 2.19 2.19 0 0 1-2.4 2.2M40.7 261.7h4.5M42.3 276.3v-1.4h-1.5v8.3h1.5v-5M45.3 275.1v1.4M45.3 275.1a2.18 2.18 0 0 0-2.9 1.2M45.3 276.4a1.97 1.97 0 0 0-2.9 1.8M47.8 275.8a4 4 0 0 1 4.7-.3 4 4 0 0 1 1.7 4.4 3.9 3.9 0 0 1-4.3 3.5 3.9 3.9 0 0 1-3.5-4.3 4.5 4.5 0 0 1 1.4-3.3zM48.7 276.7a2.51 2.51 0 0 1 2.9-.2 2.51 2.51 0 0 1 1.2 2.6 2.51 2.51 0 0 1-1.2 2.6 2.51 2.51 0 0 1-2.9-.2 3.4 3.4 0 0 1 0-4.8zM51.9 261.6l-4.5 .1"/>
<path d="M54.1 261.6h4.5M60.9 261.6h4.5M64.7 272.3v1.9M64.7 274.2a4 4 0 0 0-4.5-1 4 4 0 0 0-2.5 3.9 4.2 4.2 0 0 0 1.9 4.2 4.2 4.2 0 0 0 4.6 0l.5-.6M64.7 272.3a5.9 5.9 0 0 0-7.7 1.8 5.9 5.9 0 0 0 1.1 7.9 5.5 5.5 0 0 0 6.6 .6M67.6 261.6h4.5M74.3 261.6h4.5M85.6 261.6h-4.5M87.8 261.6h4.5M94.5 261.6h4.5M101.3 261.6h4.5M108 261.6h4.5"/>
<path d="M126.3 261.6h-11.5M128.5 261.6h4.5M135.3 261.6h4.4M142 261.6h4.5M148.7 261.6h4.5M155.4 261.6h4.6M162.2 261.6h4.5M169 261.6h4.4M175.7 261.6h4.5M182.4 261.6h4.5M189.1 261.6h4.5M195.9 261.6h4.5"/>
<path d="M202.6 261.6h4.5M209.3 261.6h4.5M216.1 261.6h4.5M222.8 261.6h4.5M229.5 261.6h4.5M236.3 261.6h4.5M243 261.6h4.5M249.8 261.6h4.5M256.5 261.6h4.5M263.2 261.6h4.5M270 261.6h4.4M276.7 261.6h4.5"/>
<path d="M283.4 261.6h4.5M290.2 261.6h4.4M296.9 261.6h4.5M303.6 261.6h4.5M310.3 261.6h4.6M317.1 261.6h4.5M323.8 261.6h4.5M330.6 261.6h4.5M337.3 261.6h4.5M344 261.6h4.5M350.8 261.6h4.5M357.5 261.6h4.5"/>
<path d="M364.2 261.6h4.5M371 261.6h4.5M377.7 261.6h4.5M384.4 261.6h4.5M391.2 261.6h4.5M0 297h.1M22.2 280.1a4.6 4.6 0 0 1 1.6-4.7 3.7 3.7 0 0 1 4.2 .1 3.7 3.7 0 0 1 1.4 3.9h-5.8a2.46 2.46 0 0 0 2.2 2.6M22.2 280.1a3.4 3.4 0 0 0 3.6 3.2M28.7 281.2v1.4M28.7 282.6l-1.4 .5-1.5 .1M28.7 281.2l-1.3 .7-1.6 .1M64.7 280.7v1.9"/>
<circle cx="203.1" cy="120.2" r="1.84"/>
<circle cx="324.2" cy="120.2" r="1.84"/>
<circle cx="149.4" cy="225.3" r=".83"/>
<circle cx="189.8" cy="225.3" r=".83"/>
<circle cx="270.5" cy="225.3" r=".83"/>
<circle cx="310.8" cy="225.3" r=".83"/>
</g>
<!-- layer: Cables eProC -->
<g fill="none" stroke="#000" stroke-width=".25">
<path d="M148.9 76.1l-.3 .3M148.9 76.3l-.2 .2M148.9 75.9l-.3 .3M149 76.4l-.2 .2M149.1 76.5l-.3 .2M149.1 75.3l-.4 .5M149.1 76.6l-.2 .1M149.3 76.6l-.2 .2M149.4 75.3l-.8 .7M149.4 76.7l-.2 .2M149.4 76.9v36.6M149.5 75.3l-.3 .3"/>
<path d="M149.6 76.6l-.3 .3M149.6 75.3l-.2 .3M149.8 75.4l-.2 .2M149.9 75.4l-.2 .2M150 75.5l-.2 .2M150.1 75.6l-.2 .2M150.2 75.7l-.3 .2M150.2 76.4l-.5 .5M150.2 75.8l-.2 .3M150.2 76l-.3 .3M150.2 76.2l-.7 .7M189.3 76.1l-.3 .3"/>
<path d="M189.3 76.3l-.2 .2M189.3 75.9l-.3 .3M189.4 76.4l-.3 .2M189.4 76.5l-.2 .2M189.5 75.3l-.4 .5M189.5 76.6l-.2 .1M189.7 76.6l-.3 .2M189.7 75.3l-.7 .7M189.8 76.7l-.2 .2M189.8 76.9v36.6M189.9 75.3l-.3 .3M190 76.6l-.3 .3"/>
<path d="M190 75.3l-.2 .3M190.2 75.4l-.2 .2M190.3 75.4l-.2 .2M190.4 75.5l-.2 .2M190.5 75.6l-.2 .2M190.5 75.7l-.2 .2M190.5 76.4l-.4 .5M190.6 75.8l-.3 .3M190.6 76l-.3 .3M190.6 76.2l-.7 .7M227.6 76.9v48.2h-31.6l-6.2-10.8M232.7 76.9v53.4h-74.1l-9.2-16"/>
<path d="M270 76.1l-.3 .3M270 75.9l-.3 .3M270 76.3l-.2 .2M270 76.4l-.1 .2M270.1 76.5l-.1 .2M270.2 75.3l-.4 .5M270.3 76.6l-.3 .1M270.3 76.6l-.1 .2M270.4 75.3l-.7 .7M270.5 76.7l-.2 .2M270.5 76.9v36.6M270.6 75.3l-.3 .3"/>
<path d="M270.7 76.6l-.3 .3M270.8 75.3l-.2 .3M270.9 75.4l-.2 .2M271 75.4l-.2 .2M271.1 75.5l-.2 .2M271.2 75.6l-.2 .2M271.2 75.7l-.1 .2M271.3 76.4l-.5 .5M271.3 75.8l-.2 .3M271.3 76l-.3 .3M271.3 76.2l-.7 .7M310.3 76.1l-.2 .3"/>
<path d="M310.4 75.9l-.3 .3M310.4 76.3l-.2 .2M310.4 76.4l-.1 .2M310.5 76.5l-.2 .2M310.6 75.3l-.4 .5M310.6 76.6l-.2 .1M310.7 76.6l-.1 .2M310.8 75.3l-.7 .7M310.9 76.7l-.3 .2M310.9 76.9v36.6M311 75.3l-.3 .3M311.1 76.6l-.3 .3"/>
<path d="M311.1 75.3l-.2 .3M311.3 75.4l-.2 .2M311.4 75.4l-.2 .2M311.5 75.5l-.2 .2M311.6 75.6l-.2 .2M311.6 75.7l-.2 .2M311.7 76.4l-.5 .5M311.7 75.8l-.3 .3M311.7 76l-.3 .3M311.7 76.2l-.7 .7M148.3 95.2h-2.4a2.07 2.07 0 0 0-2.1 2.1 2.07 2.07 0 0 0 2.1 2h2.4M150.5 95.2h4.5"/>
<path d="M150.5 99.3h4.5M157.3 95.2h4.5M157.3 99.3h4.5M164 95.2h4.5M164 99.3h4.5M170.7 95.2h4.5M170.7 99.3h4.5M177.5 95.2h4.4M177.5 99.3h4.4M184.2 95.2h4.5M184.2 99.3h4.5M190.9 95.2h2.4a2.07 2.07 0 0 1 2.1 2.1 2.07 2.07 0 0 1-2.1 2h-2.4"/>
<path d="M195.4 97.3h7.7v16.2M269.4 95.2h-2.4a2.07 2.07 0 0 0-2.1 2.1 2.07 2.07 0 0 0 2.1 2h2.4M271.7 95.2h4.4M271.7 99.3h4.4M278.4 95.2h4.5M278.4 99.3h4.5M285.1 95.2h4.5M285.1 99.3h4.5M291.8 95.2h4.5M291.8 99.3h4.5M298.6 95.2h4.5M298.6 99.3h4.5"/>
<path d="M305.3 95.2h4.5M305.3 99.3h4.5M312 95.2h2.5a2.07 2.07 0 0 1 2 2.1 2.07 2.07 0 0 1-2 2h-2.5M316.5 97.3h7.6v16.2M148.9 114.3l-.3 .2M148.9 114.5l-.2 .2M148.9 114.1l-.3 .3M149 114.6l-.2 .2M149.1 114.7l-.3 .2M149.1 113.6l-.4 .4M149.1 114.8l-.2 .2M149.3 114.8l-.2 .2"/>
<path d="M149.4 113.5l-.8 .7M149.4 114.8l-.2 .3M149.4 115.1v110.9M149.5 113.5l-.3 .3M149.6 114.8l-.3 .3M149.6 113.5l-.2 .3M149.8 113.6l-.2 .2M149.9 113.7l-.2 .2M150 113.7l-.2 .2M150.1 113.8l-.2 .2M150.2 113.9l-.3 .3M150.2 114.6l-.5 .4"/>
<path d="M150.2 114.1l-.2 .2M150.2 114.2l-.3 .3M150.2 114.4l-.7 .7M189.3 114.3l-.3 .2M189.3 114.5l-.2 .2M189.3 114.1l-.3 .3M189.4 114.6l-.3 .2M189.4 114.7l-.2 .2M189.5 113.6l-.4 .4M189.5 114.8l-.2 .2M189.7 114.8l-.3 .2M189.7 113.5l-.7 .7"/>
<path d="M189.8 114.8l-.2 .3M189.8 115.1v110.9M189.9 113.5l-.3 .3M190 114.8l-.3 .3M190 113.5l-.2 .3M190.2 113.6l-.2 .2M190.3 113.7l-.2 .2M190.4 113.7l-.2 .2M190.5 113.8l-.2 .2M190.5 113.9l-.2 .3M190.5 114.6l-.4 .4M190.6 114.1l-.3 .2"/>
<path d="M190.6 114.2l-.3 .3M190.6 114.4l-.7 .7M202.5 114.3l-.2 .2M202.5 114.5l-.2 .2M202.6 114.1l-.3 .3M202.6 114.6l-.2 .2M202.6 114.7l-.1 .2M202.7 113.6l-.4 .4M202.8 114.8l-.2 .2M202.9 114.8l-.2 .2M203 113.5l-.8 .7M203 114.8l-.2 .3"/>
<path d="M203.1 115.1v3.2M203.2 113.5l-.3 .3M203.2 114.8l-.3 .3M203.3 113.5l-.2 .3M203.4 113.6l-.2 .2M203.5 113.7l-.2 .2M203.6 113.7l-.1 .2M203.7 113.8l-.2 .2M203.8 113.9l-.2 .3M203.8 114.6l-.4 .4M203.8 114.1l-.2 .2M203.9 114.2l-.3 .3"/>
<path d="M203.9 114.4l-.8 .7M270 114.3l-.3 .2M270 114.1l-.3 .3M270 114.5l-.2 .2M270 114.6l-.1 .2M270.1 114.7l-.1 .2M270.2 113.6l-.4 .4M270.3 114.8l-.3 .2M270.3 114.8l-.1 .2M270.4 113.5l-.7 .7M270.5 115.1v110.9M270.5 114.8l-.2 .3"/>
<path d="M270.6 113.5l-.3 .3M270.7 114.8l-.3 .3M270.8 113.5l-.2 .3M270.9 113.6l-.2 .2M271 113.7l-.2 .2M271.1 113.7l-.2 .2M271.2 113.8l-.2 .2M271.2 113.9l-.1 .3M271.3 114.6l-.5 .4M271.3 114.1l-.2 .2M271.3 114.2l-.3 .3M271.3 114.4l-.7 .7"/>
<path d="M310.3 114.3l-.2 .2M310.4 114.1l-.3 .3M310.4 114.5l-.2 .2M310.4 114.6l-.1 .2M310.5 114.7l-.2 .2M310.6 113.6l-.4 .4M310.6 114.8l-.2 .2M310.7 114.8l-.1 .2M310.8 113.5l-.7 .7M310.9 115.1v110.9M310.9 114.8l-.3 .3M311 113.5l-.3 .3"/>
<path d="M311.1 114.8l-.3 .3M311.1 113.5l-.2 .3M311.3 113.6l-.2 .2M311.4 113.7l-.2 .2M311.5 113.7l-.2 .2M311.6 113.8l-.2 .2M311.6 113.9l-.2 .3M311.7 114.6l-.5 .4M311.7 114.1l-.3 .2M311.7 114.2l-.3 .3M311.7 114.4l-.7 .7M323.6 114.3l-.2 .2"/>
<path d="M323.6 114.1l-.3 .3M323.6 114.5l-.2 .2M323.7 114.6l-.2 .2M323.8 114.7l-.2 .2M323.8 113.6l-.4 .4M323.8 114.8l-.1 .2M324 114.8l-.2 .2M324.1 113.5l-.8 .7M324.1 114.8l-.2 .3M324.1 115.1v3.2M324.2 113.5l-.3 .3M324.4 114.8l-.3 .3"/>
<path d="M324.4 113.5l-.3 .3M324.5 113.6l-.2 .2M324.6 113.7l-.2 .2M324.7 113.7l-.2 .2M324.8 113.8l-.2 .2M324.9 113.9l-.2 .3M324.9 114.1l-.2 .2M324.9 114.6l-.4 .4M325 114.2l-.3 .3M325 114.4l-.8 .7M149 198.3v3.1M149.1 195.4v2.2"/>
<path d="M189.4 198.3v3.1M189.5 195.4v2.2M270.1 198.3v3.1M270.2 195.4v2.2M310.5 198.3v3.1M310.6 195.4v2.2M149 201.5v6.2M189.4 201.5v6.2M270.1 201.5v6.2M310.4 201.5v6.2"/>
<circle cx="149.5" cy="76.1" r=".83"/>
<circle cx="149.5" cy="76.1" r=".53"/>
<circle cx="189.8" cy="76.1" r=".83"/>
<circle cx="189.8" cy="76.1" r=".53"/>
<circle cx="270.5" cy="76.1" r=".83"/>
<circle cx="270.5" cy="76.1" r=".53"/>
<circle cx="310.9" cy="76.1" r=".83"/>
<circle cx="310.9" cy="76.1" r=".53"/>
<circle cx="149.5" cy="114.3" r=".83"/>
<circle cx="149.5" cy="114.3" r=".53"/>
<circle cx="189.8" cy="114.3" r=".83"/>
<circle cx="189.8" cy="114.3" r=".53"/>
<circle cx="203.1" cy="114.3" r=".83"/>
<circle cx="203.1" cy="114.3" r=".53"/>
<circle cx="270.5" cy="114.3" r=".83"/>
<circle cx="270.5" cy="114.3" r=".53"/>
<circle cx="310.9" cy="114.3" r=".83"/>
<circle cx="310.9" cy="114.3" r=".53"/>
<circle cx="324.2" cy="114.3" r=".83"/>
<circle cx="324.2" cy="114.3" r=".53"/>
</g>
<!-- layer: Referencias eProC -->
<path d="M226.9 73l.7-.8h5.1l.8 .8" fill="none" stroke="#000" stroke-width=".25"/>
<text font-size="5.9" x="394.6" y="279">302</text>
<g font-size="4.9">
<text x="27.3" y="26.1">00</text>
<text x="67.6" y="26.1">0</text>
<text x="107.7" y="26.2">1</text>
<text x="148.4" y="26.2">2</text>
<text x="188.7" y="26.1">3</text>
<text x="229.2" y="26.2">4</text>
<text x="269.5" y="26.1">5</text>
<text x="309.8" y="26.1">6</text>
<text x="350.1" y="26.2">7</text>
<text x="390.5" y="26.1">8</text>
<text x="15.2" y="48.7">-TSM2</text>
<text x="139.1" y="48.7">+AS.4</text>
<text x="260.2" y="48.7">+AS.4</text>
<text x="149.9" y="59">PP06/00066 E1I.1</text>
<text x="270.9" y="59">PP06/00066 E1I.1</text>
<text x="252.6" y="276.1">SIMOTION 2 - TIJERAS SH18BM, SH1B, SH2B</text>
</g>
<g font-size="4.6">
<text x="125.3" y="273.8">ACINDAR - Grupo AcerolMittal</text>
<text x="88.4" y="276.2">CRJ</text>
<text x="89.2" y="284.6">CRJ</text>
<text x="112.9" y="285">XING_ELE32006</text>
<text x="169.2" y="284.2">A0</text>
<text x="200.4" y="284.3">28/08/20</text>
</g>
<text font-size="3.6" x="276.4" y="282.3">SALIDAS ANALÓGICAS X2 - SH18B</text>
<g font-size="3">
<text x="166.4" y="62.4">4024</text>
<text x="287.4" y="62.4">4024</text>
<text x="17.9" y="228">-0080SM1</text>
<text x="405" y="284.8">304</text>
</g>
<g font-size="2.8">
<text x="166.3" y="35.1">SH1BM</text>
<text x="223.2" y="35.1">SH1BM_SIM2</text>
<text x="287.4" y="35.1">SH1BM</text>
<text x="157.8" y="38.3">Speed_Reference_IBA</text>
<text x="221" y="38.3">Speed_Reference</text>
<text x="280.8" y="38.3">Actual_PositionIBA</text>
<text x="148.4" y="207.7" transform="rotate(-90 148.4 207.7)">030201</text>
<text x="188.8" y="207.7" transform="rotate(-90 188.8 207.7)">030202</text>
<text x="269.5" y="207.7" transform="rotate(-90 269.5 207.7)">030203</text>
<text x="309.9" y="207.7" transform="rotate(-90 309.9 207.7)">030204</text>
<text x="193.3" y="238.7">SIMOTION 240-1AA00-0AA0</text>
</g>
<g font-size="2.5">
<text x="227.5" y="69.6">2670</text>
<text x="85.3" y="271.5">CONFECCIÓN</text>
<text x="110.9" y="271.5">CLIENTE</text>
<text x="386.3" y="273.8">GRUPO</text>
<text x="82.4" y="280.1">ULTIMA VERSIÓN</text>
<text x="111.2" y="280.4">ARCHIVO</text>
<text x="154.8" y="280.4">VERSIÓN</text>
<text x="190.2" y="280.4">FECHA</text>
<text x="389.9" y="282.4">PÁG.</text>
</g>
<g font-size="2.4">
<text x="143.9" y="75.4">X97</text>
<text x="150.4" y="75.5">9</text>
<text x="190.6" y="75.5">10</text>
<text x="271.5" y="75.5">7</text>
<text x="311.9" y="75.5">8</text>
<text x="143.9" y="113.7">X61</text>
<text x="150.4" y="113.7">5</text>
<text x="190.8" y="113.7">6</text>
<text x="271.5" y="113.7">7</text>
<text x="311.9" y="113.7">8</text>
<text x="151.3" y="226.3">3</text>
<text x="191.7" y="226.3">36</text>
<text x="272.4" y="226.3">37</text>
<text x="312.8" y="226.3">4</text>
<text x="151.4" y="228.8">AO 2+</text>
<text x="191.8" y="228.8">AO 2-</text>
<text x="210" y="233.2">X2</text>
<text x="272.5" y="228.8">AO 3+</text>
<text x="312.9" y="228.8">AO 3-</text>
</g>
<g font-size="2">
<text x="148.7" y="197.6" transform="rotate(-90 148.7 197.6)">??</text>
<text x="189.1" y="197.6" transform="rotate(-90 189.1 197.6)">??</text>
<text x="269.8" y="197.6" transform="rotate(-90 269.8 197.6)">??</text>
<text x="310.2" y="197.6" transform="rotate(-90 310.2 197.6)">??</text>
</g>
</svg>
